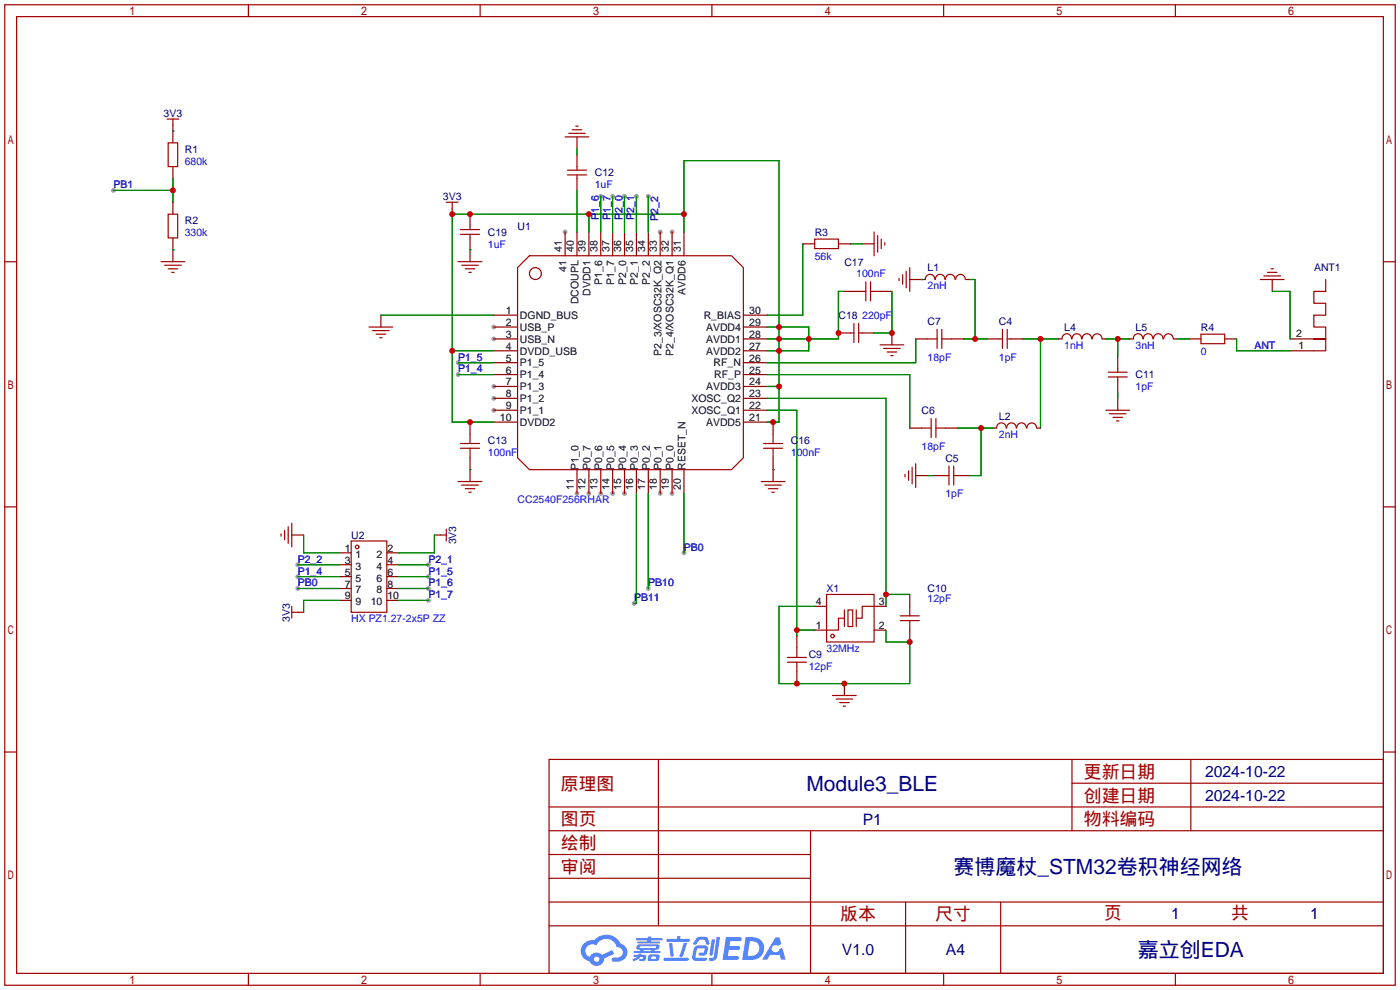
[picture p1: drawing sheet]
<svg xmlns="http://www.w3.org/2000/svg" width="299mm" height="212mm" viewBox="0 0 299 212" stroke-linecap="round" stroke-linejoin="round" font-family="sans-serif">
<g fill="#999">
<circle cx="105.5" cy="69.9" r=".51"/>
<circle cx="105.5" cy="72.4" r=".51"/>
<circle cx="105.5" cy="82.6" r=".51"/>
<circle cx="105.5" cy="85.1" r=".51"/>
<circle cx="105.5" cy="87.7" r=".51"/>
<circle cx="123.3" cy="105.5" r=".51"/>
<circle cx="125.9" cy="105.5" r=".51"/>
<circle cx="128.4" cy="105.5" r=".51"/>
<circle cx="130.9" cy="105.5" r=".51"/>
<circle cx="133.5" cy="105.5" r=".51"/>
<circle cx="141.1" cy="105.5" r=".51"/>
<circle cx="143.6" cy="105.5" r=".51"/>
<circle cx="143.6" cy="49.6" r=".51"/>
<circle cx="141.1" cy="49.6" r=".51"/>
<circle cx="120.8" cy="49.6" r=".51"/>
<circle cx="24.3" cy="40.7" r=".51"/>
<circle cx="138.6" cy="125.8" r=".51"/>
<circle cx="146.2" cy="118.2" r=".51"/>
<circle cx="63.6" cy="120.7" r=".51"/>
<circle cx="63.6" cy="123.2" r=".51"/>
<circle cx="63.6" cy="125.8" r=".51"/>
<circle cx="91.6" cy="120.7" r=".51"/>
<circle cx="91.6" cy="123.2" r=".51"/>
<circle cx="91.6" cy="125.8" r=".51"/>
<circle cx="91.6" cy="128.3" r=".51"/>
<circle cx="136" cy="42" r=".51"/>
<circle cx="133.5" cy="42" r=".51"/>
<circle cx="97.9" cy="80.1" r=".51"/>
<circle cx="97.9" cy="77.5" r=".51"/>
<circle cx="130.9" cy="42" r=".51"/>
<circle cx="128.4" cy="42" r=".51"/>
<circle cx="138.6" cy="42" r=".51"/>
<circle cx="135.5" cy="129" r=".51"/>
</g>
<g fill="none" stroke="#a10000" stroke-width=".25">
<path d="M1 1h297.2v209.6h-297.2zM3.6 3.6h292.1v204.4h-292.1zM53.1 1v2.6M102.6 1v2.6M152.1 1v2.6M201.7 1v2.6M251.2 1v2.6M1 55.9h2.6M295.7 55.9h2.5M1 108.3h2.6M295.7 108.3h2.5M1 160.7h2.6"/>
<path d="M117.3 162.3h178.4v45.7h-178.4zM117.3 177.5h178.4M117.3 172.5h178.4M140.7 162.3v35.6M173.2 177.5v30.5M229.1 162.3v15.2M229.1 167.4h66.6M254.5 162.3v15.2M295.7 160.7h2.5M117.3 182.6h55.9M117.3 197.9h178.4M117.3 192.8h178.4"/>
<path d="M117.3 187.7h55.9M193.5 192.8v15.2M213.9 192.8v15.2M53.1 208v2.6M102.6 208v2.6M152.1 208v2.6M201.7 208v2.6M251.2 208v2.6"/>
</g>
<g fill="#5487ff">
<path d="M155.2 200.3h2.6a.48 .48 0 0 1 .7 .4 .48 .48 0 0 1-.6 .4h-1.8l-.2 1.1h1.9a.43 .43 0 0 1 .4 .4 .43 .43 0 0 1-.5 .4h-1.9l-.2 1.3h1.7a.45 .45 0 0 1 .5 .2 .45 .45 0 0 1-.1 .6h-3.3z"/>
<path d="M165.7 200.3h.9l.4 1.5-.8 .3a.84 .84 0 0 0-1.2 .3 .84 .84 0 0 0 .4 1.1 .84 .84 0 0 0 1.1-.4l.1-.2 .6-.3 .7 2.5h-1l-.2-1h-2.1l-.6 1h-1.1z"/>
<path d="M152.1 200.8h.7l-.5 3.1a.36 .36 0 0 1-.3 .3 .36 .36 0 0 1-.4-.3z"/>
<path d="M153.2 200.2h.7l-.6 4.3a1.13 1.13 0 0 1-1.8 .6l.2-.4h.7l.2-.2z"/>
<path d="M148.9 200.6l.6-.4h1a.77 .77 0 0 1 .9 .5l.3 1-.2 .2h-.5l-.3-.9-.2-.2-1 .1-.7 1-.6-.1-.1-.2z"/>
<path d="M148.4 202.4l.6-.3h1.7a.81 .81 0 0 1 .7 .5 .81 .81 0 0 1-.2 .8 .81 .81 0 0 1-.9 .8h-.7a.32 .32 0 0 1-.3-.3 .32 .32 0 0 1 .4-.3h.7l.2-.9-1.6 .1-.4 1.8 2.2 .1a.32 .32 0 0 1 .3 .4 .32 .32 0 0 1-.4 .2h-2.2l-.5-.3-.1-.5z"/>
<path d="M141.9 204.7h5a.33 .33 0 0 1 .3 .3 .33 .33 0 0 1-.3 .3h-4.9l-.2-.1z"/>
<path d="M146.1 201.5h.8l-.7 2a.98 .98 0 0 1-.7 1.1l-.3-.3z"/>
<path d="M143 201.6h.7l.3 2.5a.34 .34 0 0 1-.3 .4 .34 .34 0 0 1-.4-.3z"/>
<path d="M142.5 200.7h2.1l.3-.6h.6l-.1 .6h1.7a.32 .32 0 0 1 .4 .3 .32 .32 0 0 1-.4 .3h-4.5l-.2-.2z"/>
<path d="M135.5 204.1h.9l.1-.3h.6v.3h.8a.82 .82 0 0 1-.5 1.3h-.8v-.4l.7-.1 .1-.3a.68 .68 0 0 0-1 .4l-1.1 .4-.1-.4 .9-.5h-.7z"/>
<path d="M136 200.5h2.4l.1-.3h.7v.3h2.2l.2 .3-.2 .2h-2.3v.2h1.8l.2 .3-.2 .1h-4.5l-.1-.4h2l.1-.2h-2.3l-.1-.2z"/>
<path d="M159.4 200.3l-.8 4.9h1.7a2.5 2.5 0 0 0 3-2.5 2.5 2.5 0 0 0-3.1-2.4zM160.3 201.1a1.61 1.61 0 0 1 2 1.5 1.61 1.61 0 0 1-1.8 1.7h-.7z"/>
<path d="M136.2 202a.55 .55 0 0 0-.2 .8 .55 .55 0 0 0 .7 .2l.1 .3h-1.3v.3l5.4 .1 .3-.2-.2-.2h-1.2l.2-.3a.7 .7 0 0 0 .8-.3 .7 .7 0 0 0 0-.8l-4.2-.1zM136.8 202.3l3.3-.1 .1 .1-.2 .3h-3.2zM137.5 203h1.7l-.2 .3h-1.4z"/>
<path d="M138.6 204.2a1.05 1.05 0 0 0 0 1.2 2.91 2.91 0 0 0 2.2-.2 .98 .98 0 0 0 0-1.2h-1.6zM139.2 204.5l.9-.1 .1 .4-.2 .2-.8-.1z"/>
<path d="M124.9 201.6a2.23 2.23 0 0 0-.7 2.3 2.23 2.23 0 0 0 1.8 1.6 1.58 1.58 0 0 0 1.8 .9 1.58 1.58 0 0 0 1.3-1.5l2.2-1.1-.5-.7-2.1 1a1.65 1.65 0 0 0-2.7 .4 1.45 1.45 0 0 1-.8-1.9 1.45 1.45 0 0 1 2-.7l.3 .1a2.3 2.3 0 0 1 2.3-1.3 2.3 2.3 0 0 1 2 1.7 1.12 1.12 0 0 1 1.3 1 1.12 1.12 0 0 1-1.1 1.2h-.7a.45 .45 0 0 0-.6 .4 .45 .45 0 0 0 .5 .5 2.21 2.21 0 0 0 2.2-.5 2.21 2.21 0 0 0 .5-2.3 2.13 2.13 0 0 0-1.3-1.1 3.3 3.3 0 0 0-5.6-.7l-1.1 .1zM127 205a.57 .57 0 0 1 1.1 0 .57 .57 0 0 1-1.1 0z"/>
</g>
<g fill="none" stroke="#870000" stroke-width=".25">
<path d="M37 26.7v3.8M37 35.6v2.5M123.3 29.3v2.5M123.3 33.1v2.5M123.3 38.1v2.6M37 43.2v2.6M37 50.8v5.1M96.6 44.5v1.3M100.5 45.8v2.5M100.5 50.8v5.1M120.8 49.6v5.1M123.3 49.6v5.1"/>
<path d="M125.9 49.6v5.1M128.4 49.6v5.1M130.9 49.6v5.1M133.5 49.6v5.1M136 49.6v5.1M138.6 49.6v5.1M141.1 49.6v5.1M143.6 49.6v5.1M146.2 49.6v5.1M171.6 52.1h2.5M179.2 52.1h2.5M184.3 52.1h2.5"/>
<path d="M194.4 59.7h3.3M206.4 59.7h.7M271.9 59.7v2.6M81.4 67.4v2.5M105.5 67.4h5.1M105.5 69.9h5.1M105.5 72.4h5.1M105.5 75h5.1M105.5 77.5h5.1M158.9 67.4h5.1M158.9 69.9h5.1M158.9 72.4h5.1"/>
<path d="M158.9 75h5.1M158.9 77.5h5.1M179.2 71.2h2.5M180.5 62.3h2.5M184.3 71.2h2.5M188.1 62.3h2.5M190.6 71.2v2.5M195.7 72.4h2.5M203.3 72.4h2.6M210.9 72.4h2.6M216 72.4h2.6M226.2 72.4h.7"/>
<path d="M235.6 72.4h.7M238.9 76.2v2.6M241.4 72.4h.8M250.8 72.4h.8M254.1 72.4h2.6M261.7 72.4h2.6M275.7 72.4h5.1M275.7 75h5.1M100.5 90.2v2.6M100.5 97.8v5.1M105.5 80.1h5.1M105.5 82.6h5.1"/>
<path d="M105.5 85.1h5.1M105.5 87.7h5.1M105.5 90.2h5.1M158.9 80.1h5.1M158.9 82.6h5.1M158.9 85.1h5.1M158.9 87.7h5.1M158.9 90.2h5.1M165.2 90.2v2.6M165.2 97.8v5.1M194.4 91.5h2.6M202.1 91.5h2.5"/>
<path d="M212.2 91.5h.8M221.6 91.5h.8M238.9 81.3v2.6M238.9 85.1v2.6M62.4 114.3h2.5M72.5 118.2h2.6M82.7 118.2h2.5M92.8 114.3h1.3M123.3 100.4v5.1M125.9 100.4v5.1M128.4 100.4v5.1M130.9 100.4v5.1"/>
<path d="M133.5 100.4v5.1M136 100.4v5.1M138.6 100.4v5.1M141.1 100.4v5.1M143.6 100.4v5.1M146.2 100.4v5.1M195.7 101.6h2.5M199.5 101.6h2.6M204.6 101.6h2.5M63.6 130.9h1.3M72.5 128.3h2.6M72.5 120.7h2.6"/>
<path d="M72.5 125.8h2.6M72.5 123.2h2.6M82.7 128.3h2.5M82.7 120.7h2.5M82.7 125.8h2.5M82.7 123.2h2.5M170.3 135.9v2.6M174.1 134.7h2.6M174.1 129.6h2.6M186.8 134.7h2.6M186.8 129.6h2.6M194.4 127v2.6"/>
<path d="M194.4 134.7v2.5M170.3 143.6v2.5M180.5 146.1v2.5"/>
</g>
<g fill="none" stroke="#a10000" stroke-width=".25">
<path d="M35.7 25.4h2.5M35.9 30.5h2.1v5.1h-2.1zM37 25.4v1.3M120.8 29.3h5.1M121.3 36.4h4M121.3 37.4h4M121.5 28.5h3.6M122.3 27.7h2M123.1 27h.5M123.3 35.6v.8M123.3 37.4v.7M34.4 55.9h5.1"/>
<path d="M35.2 56.7h3.5M35.9 57.4h2.1M35.9 45.8h2.1v5h-2.1zM36.7 58.2h.5M95.4 43.2h2.5M96.6 43.2v1.3M97.9 55.9h5.1M98.4 49.1h4.1M98.4 50.1h4.1M98.7 56.7h3.5M99.4 57.4h2.1M100.2 58.2h.5"/>
<path d="M100.5 48.3v.8M100.5 50.1v.7M113.2 54.7h43.1l2.6 2.5v40.6l-2.6 2.6h-43.1l-2.6-2.6v-40.6zM174.1 51.1h5.1v2h-5.1zM186.8 49.6v5.1M187.6 50.3v3.6M188.3 51.1v2M189.1 51.9v.5M192.1 59.5v.5M192.9 58.7v2.1M193.7 58v3.5M194.4 57.2v5.1"/>
<path d="M197.8 59.7a1.01 1.01 0 0 1 1-1.1 1.01 1.01 0 0 1 1 1.1M199.9 59.7a1.01 1.01 0 0 1 1-1.1 1.01 1.01 0 0 1 1 1.1M202.1 59.7a1.01 1.01 0 0 1 1-1.1 1.01 1.01 0 0 1 1 1.1M204.3 59.7a1.01 1.01 0 0 1 1-1.1 1.01 1.01 0 0 1 1 1.1M269.4 59.7h5M270.1 59h3.6M270.9 58.2h2M271.7 57.4h.5M283.3 59.7v2.6h-2.5v2.5h2.5v2.6h-2.5v2.5h2.5v2.5h-2.5h2.5v2.6h-2.5M78.9 69.9h5M79.6 70.7h3.6M80.4 71.4h2"/>
<path d="M81.2 72.2h.5M181.7 71.2h.8M182.5 69.1v4.1M183 62.3h2M183.5 69.1v4.1M183.5 71.2h.8M185 60.2v4.1M186.1 62.3h2M186.1 60.2v4.1M188.1 73.7h5.1M188.8 74.5h3.6M189.6 75.2h2"/>
<path d="M190.4 76h.5M198.2 72.4h2.1M200.3 70.4v4.1M201.3 70.4v4.1M201.3 72.4h2M213.5 72.4h.7M214.2 70.4v4.1M215.3 72.4h.7M215.3 70.4v4.1M227 72.4a1.01 1.01 0 0 1 1-1.1 1.01 1.01 0 0 1 1 1.1M229.1 72.4a1.01 1.01 0 0 1 1-1.1 1.01 1.01 0 0 1 1.1 1.1M231.3 72.4a1.01 1.01 0 0 1 1-1.1 1.01 1.01 0 0 1 1 1.1"/>
<path d="M233.5 72.4a1.01 1.01 0 0 1 1-1.1 1.01 1.01 0 0 1 1 1.1M236.9 79.5h4M238.9 78.8v.7M242.2 72.4a1.01 1.01 0 0 1 1-1.1 1.01 1.01 0 0 1 1 1.1M244.4 72.4a1.01 1.01 0 0 1 1-1.1 1.01 1.01 0 0 1 1 1.1M246.5 72.4a1.01 1.01 0 0 1 1-1.1 1.01 1.01 0 0 1 1 1.1M248.7 72.4a1.01 1.01 0 0 1 1-1.1 1.01 1.01 0 0 1 1 1.1M256.7 71.4h5v2.1h-5zM98.4 95.8h4.1M98.4 94.8h4.1M100.5 92.8v2M100.5 95.8v2"/>
<path d="M163.2 95.8h4.1M163.2 94.8h4.1M165.2 92.8v2M165.2 95.8v2M194.9 99.9v3.5M195.7 99.1v5.1M197 91.5h2M199 89.5v4M200 89.5v4M200 91.5h2.1M202.8 99.6v4.1M203.8 99.6v4.1"/>
<path d="M213 91.5a1.01 1.01 0 0 1 1-1.1 1.01 1.01 0 0 1 1 1.1M215.2 91.5a1.01 1.01 0 0 1 1-1.1 1.01 1.01 0 0 1 1 1.1M217.3 91.5a1.01 1.01 0 0 1 1-1.1 1.01 1.01 0 0 1 1 1.1M219.5 91.5a1.01 1.01 0 0 1 1-1.1 1.01 1.01 0 0 1 1 1.1M236.3 87.7h5.1M236.9 80.6h4M237.1 88.4h3.6M237.9 89.2h2M238.6 90h.5M238.9 80.6v.7M60.1 114.1v.5M60.8 113.3v2.1"/>
<path d="M61.6 112.6v3.5M62.4 111.8v5.1M75.1 115.6h7.6v15.3h-7.6zM94.1 114.3h1.3M95.4 113.1v2.5M97.9 102.9h5.1M98.7 103.7h3.5M99.4 104.4h2.1M100.2 105.2h.5M162.7 102.9h5.1M163.4 103.7h3.6M164.2 104.4h2"/>
<path d="M165 105.2h.5M193.4 101.4v.5M194.2 100.6v2.1M202.1 101.6h.7M203.8 101.6h.8M62.4 129.6v2.5M62.4 130.9h1.2M170.3 138.5v2M176.7 127h10.1v10.2h-10.1zM180.5 132.1h-1.3v2.6h-2.5M180.5 130.3v3.6M181.2 130.3h1v3.6h-1z"/>
<path d="M183 130.3v3.6M186.8 129.6h-2.5v2.5h-1.3M192.4 132.6h4.1M192.4 131.6h4.1M194.4 129.6v2M194.4 132.6v2.1M168.3 141.5h4M168.3 140.5h4M170.3 141.5v2.1M177.9 148.6h5.1M178.7 149.4h3.5M179.4 150.2h2.1"/>
<path d="M180.2 150.9h.5"/>
<circle cx="114.4" cy="58.5" r="1.27"/>
<circle cx="76.3" cy="116.9" r=".38"/>
<circle cx="177.9" cy="135.9" r=".38"/>
</g>
<g fill="none" stroke="#008700" stroke-width=".25">
<path d="M37 28h.1M37 38.1v5.1M123.3 31.8v1.3M24.3 40.7h12.7M37 53.4h.1M100.5 53.4h.1M123.3 40.7v8.9M125.9 45.8v3.8M128.4 42v7.6M130.9 42v7.6M133.5 42v7.6M136 42v7.6"/>
<path d="M138.6 42v7.6M146.2 45.8h-49.6v44.4h8.9M146.2 49.6v-15.3h20.3v55.9h-2.5M171.6 52.1v15.3h-7.6M181.7 52.1h2.6M197 59.7h.1M207.1 59.7h1.3v12.7M81.4 67.4h24.1M96.6 75h8.9M97.9 77.5h7.6M164 69.9h8.8v5.1h-8.8M180.5 62.3h-1.3v10.1h-15.2"/>
<path d="M190.6 62.3v8.9h-3.8M195.7 72.4v5.1h-31.7M205.9 72.4h5M218.6 72.4h7.6M222.4 72.4v19.1M236.3 72.4h5.1M238.9 72.4v3.8M251.6 72.4h2.5M264.3 72.4v2.6h11.4M271.9 62.3h3.8v10.1M97.9 80.1h7.6M164 87.7h6.3v48.2"/>
<path d="M164 85.1h25.4v44.5M164 80.1h30.4v11.4M164 82.6h2.5M204.6 91.5h7.6M209.7 91.5v10.1h-2.6M238.9 83.9v1.2M64.9 114.3v3.9h7.6M92.8 114.3v3.9h-7.6M100.5 100.4h.1M136 105.5v23.5h-.5M138.6 105.5v20.3M146.2 105.5v12.7"/>
<path d="M165.2 100.4h.1M198.2 101.6h1.3M63.6 120.7h8.9M63.6 123.2h8.9M63.6 125.8h8.9M72.5 128.3h-7.6v2.6M85.2 128.3h6.4M85.2 120.7h6.4M85.2 123.2h6.4M85.2 125.8h6.4M170.3 134.7h3.8M174.1 129.6h-7.6v16.5h27.9v-8.9h-5v-2.5"/>
<path d="M189.4 127h5"/>
</g>
<g fill="#c00">
<circle cx="37" cy="40.7" r=".64"/>
<circle cx="170.3" cy="134.7" r=".64"/>
<circle cx="189.4" cy="127" r=".64"/>
<circle cx="208.4" cy="72.4" r=".64"/>
<circle cx="238.9" cy="72.4" r=".64"/>
<circle cx="222.4" cy="72.4" r=".64"/>
<circle cx="209.7" cy="91.5" r=".64"/>
<circle cx="96.6" cy="45.8" r=".64"/>
<circle cx="96.6" cy="75" r=".64"/>
<circle cx="100.5" cy="90.2" r=".64"/>
<circle cx="100.5" cy="45.8" r=".64"/>
<circle cx="125.9" cy="45.8" r=".64"/>
<circle cx="146.2" cy="45.8" r=".64"/>
<circle cx="166.5" cy="69.9" r=".64"/>
<circle cx="166.5" cy="72.4" r=".64"/>
<circle cx="166.5" cy="75" r=".64"/>
<circle cx="166.5" cy="82.6" r=".64"/>
<circle cx="165.2" cy="90.2" r=".64"/>
<circle cx="172.8" cy="72.4" r=".64"/>
<circle cx="179.2" cy="71.2" r=".64"/>
<circle cx="194.4" cy="137.2" r=".64"/>
<circle cx="180.5" cy="146.1" r=".64"/>
<circle cx="170.3" cy="146.1" r=".64"/>
<circle cx="190.6" cy="71.2" r=".64"/>
</g>
<g font-size="4.5" fill="#000080">
<text x="172.4" y="169">Module3_BLE</text>
<text x="203.8" y="186.8">赛博魔杖_STM32卷积神经网络</text>
<text x="243.2" y="204.6">嘉立创EDA</text>
</g>
<g font-size="3.8" fill="#a00000">
<text x="231.6" y="166.2">更新日期</text>
<text x="119.9" y="168.8">原理图</text>
<text x="231.6" y="171.3">创建日期</text>
<text x="119.9" y="176.4">图页</text>
<text x="231.6" y="176.4">物料编码</text>
<text x="119.9" y="181.5">绘制</text>
<text x="119.9" y="186.6">审阅</text>
<text x="179.6" y="196.7">版本</text>
<text x="199.9" y="196.7">尺寸</text>
<text x="236" y="196.5">页</text>
<text x="263.1" y="196.5">共</text>
</g>
<g font-size="3.4" fill="#000080">
<text x="257.6" y="166.1">2024-10-22</text>
<text x="257.6" y="171.2">2024-10-22</text>
<text x="184.4" y="176.2">P1</text>
<text x="250.3" y="196.3">1</text>
<text x="280" y="196.3">1</text>
<text x="179.9" y="204.2">V1.0</text>
<text x="202.2" y="204.2">A4</text>
</g>
<g font-size="2.2" fill="#000080">
<text x="35" y="25">3V3</text>
<text x="39.5" y="32.6">R1</text>
<text x="127.1" y="37.7">C12</text>
<text x="39.5" y="47.9">R2</text>
<text x="94.7" y="42.8">3V3</text>
<text x="104.3" y="50.4">C19</text>
<text x="110.6" y="49.1">U1</text>
<text x="174.1" y="50.4">R3</text>
<text x="180.5" y="56.7">C17</text>
<text x="198.2" y="58">L1</text>
<text x="280.8" y="58">ANT1</text>
<text x="179.2" y="68.2">C18</text>
<text x="198.2" y="69.4">C7</text>
<text x="213.5" y="69.4">C4</text>
<text x="227.5" y="70.7">L4</text>
<text x="242.7" y="70.7">L5</text>
<text x="256.7" y="70.7">R4</text>
<text x="242.7" y="80.9">C11</text>
<text x="197" y="88.5">C6</text>
<text x="213.5" y="89.8">L2</text>
<text x="104.3" y="94.8">C13</text>
<text x="169" y="94.8">C16</text>
<text x="202.1" y="98.7">C5</text>
<text x="75.1" y="115.2">U2</text>
<text x="97.5" y="116.3" transform="rotate(-90 97.5 116.3)">3V3</text>
<text x="176.7" y="126.6">X1</text>
<text x="198.2" y="126.6">C10</text>
<text x="61.9" y="132.8" transform="rotate(-90 61.9 132.8)">3V3</text>
<text x="172.8" y="140.6">C9</text>
</g>
<g font-size="2.2" fill="#00f">
<text x="39.5" y="35.2">680k</text>
<text x="24.3" y="40.2">PB1</text>
<text x="127.1" y="40.2">1uF</text>
<text x="127.9" y="47" transform="rotate(-90 127.9 47)">P1_6</text>
<text x="130.5" y="47" transform="rotate(-90 130.5 47)">P1_7</text>
<text x="133" y="47" transform="rotate(-90 133 47)">P2_0</text>
<text x="135.6" y="47" transform="rotate(-90 135.6 47)">P2_1</text>
<text x="140.6" y="47.2" transform="rotate(-90 140.6 47.2)">P2_2</text>
<text x="39.5" y="50.4">330k</text>
<text x="104.3" y="52.9">1uF</text>
<text x="174.1" y="55.5">56k</text>
<text x="183" y="59.3">100nF</text>
<text x="198.2" y="61.8">2nH</text>
<text x="184.3" y="68.2">220pF</text>
<text x="97.9" y="77.1">P1_5</text>
<text x="198.2" y="77.1">18pF</text>
<text x="213.5" y="77.1">1pF</text>
<text x="227.5" y="74.5">1nH</text>
<text x="242.7" y="74.5">3nH</text>
<text x="256.7" y="75.8">0</text>
<text x="268.1" y="74.5">ANT</text>
<text x="97.9" y="79.6">P1_4</text>
<text x="242.7" y="83.4">1pF</text>
<text x="213.5" y="93.6">2nH</text>
<text x="104.3" y="97.4">100nF</text>
<text x="169" y="97.4">100nF</text>
<text x="197" y="96.1">18pF</text>
<text x="110.6" y="107.5">CC2540F256RHAR</text>
<text x="202.1" y="106.3">1pF</text>
<text x="146.2" y="117.7">PB0</text>
<text x="63.6" y="120.2">P2_2</text>
<text x="63.6" y="122.8">P1_4</text>
<text x="63.6" y="125.3">PB0</text>
<text x="91.6" y="120.2">P2_1</text>
<text x="91.6" y="122.8">P1_5</text>
<text x="91.6" y="125.3">P1_6</text>
<text x="138.6" y="125.3">PB10</text>
<text x="91.6" y="127.9">P1_7</text>
<text x="135.5" y="128.5">PB11</text>
<text x="198.2" y="128.6">12pF</text>
<text x="75.1" y="132.9">HX PZ1.27-2x5P ZZ</text>
<text x="172.8" y="143.1">12pF</text>
<text x="176.7" y="139.3">32MHz</text>
</g>
<g font-size="2.2">
<text x="120.1" y="53.9" transform="rotate(-90 120.1 53.9)">41</text>
<text x="122.6" y="53.9" transform="rotate(-90 122.6 53.9)">40</text>
<text x="125.2" y="53.9" transform="rotate(-90 125.2 53.9)">39</text>
<text x="127.7" y="53.9" transform="rotate(-90 127.7 53.9)">38</text>
<text x="130.2" y="53.9" transform="rotate(-90 130.2 53.9)">37</text>
<text x="132.8" y="53.9" transform="rotate(-90 132.8 53.9)">36</text>
<text x="135.3" y="53.9" transform="rotate(-90 135.3 53.9)">35</text>
<text x="137.9" y="53.9" transform="rotate(-90 137.9 53.9)">34</text>
<text x="140.4" y="53.9" transform="rotate(-90 140.4 53.9)">33</text>
<text x="142.9" y="53.9" transform="rotate(-90 142.9 53.9)">32</text>
<text x="145.5" y="53.9" transform="rotate(-90 145.5 53.9)">31</text>
<text x="121.1" y="58.1" transform="rotate(-90 121.1 58.1)">41</text>
<text x="123.6" y="65" transform="rotate(-90 123.6 65)">DCOUPL</text>
<text x="126.2" y="63.2" transform="rotate(-90 126.2 63.2)">DVDD1</text>
<text x="128.7" y="60.9" transform="rotate(-90 128.7 60.9)">P1_6</text>
<text x="131.3" y="60.9" transform="rotate(-90 131.3 60.9)">P1_7</text>
<text x="133.8" y="60.9" transform="rotate(-90 133.8 60.9)">P2_0</text>
<text x="136.3" y="60.9" transform="rotate(-90 136.3 60.9)">P2_1</text>
<text x="138.9" y="60.9" transform="rotate(-90 138.9 60.9)">P2_2</text>
<text x="146.5" y="63.1" transform="rotate(-90 146.5 63.1)">AVDD6</text>
<text x="108.1" y="67.1">1</text>
<text x="108.1" y="69.7">2</text>
<text x="111.1" y="68.2">DGND_BUS</text>
<text x="111.1" y="70.7">USB_P</text>
<text x="150.4" y="68.2">R_BIAS</text>
<text x="150.9" y="70.7">AVDD4</text>
<text x="160.1" y="69.7">29</text>
<text x="160.1" y="67.1">30</text>
<text x="277" y="72">2</text>
<text x="108.1" y="72.2">3</text>
<text x="108.1" y="74.8">4</text>
<text x="108.1" y="77.3">5</text>
<text x="111.1" y="73.2">USB_N</text>
<text x="111.1" y="75.8">DVDD_USB</text>
<text x="141.4" y="76.1" transform="rotate(-90 141.4 76.1)">P2_3/XOSC32K_Q2</text>
<text x="144" y="76.1" transform="rotate(-90 144 76.1)">P2_4/XOSC32K_Q1</text>
<text x="150.9" y="75.8">AVDD2</text>
<text x="150.9" y="73.2">AVDD1</text>
<text x="160.1" y="77.3">26</text>
<text x="160.1" y="74.8">27</text>
<text x="160.1" y="72.2">28</text>
<text x="277.5" y="74.5">1</text>
<text x="108.1" y="79.8">6</text>
<text x="108.1" y="82.4">7</text>
<text x="111.1" y="78.3">P1_5</text>
<text x="111.1" y="80.9">P1_4</text>
<text x="111.1" y="83.4">P1_3</text>
<text x="150.9" y="83.4">AVDD3</text>
<text x="152.5" y="78.3">RF_N</text>
<text x="152.6" y="80.9">RF_P</text>
<text x="160.1" y="82.4">24</text>
<text x="160.1" y="79.8">25</text>
<text x="108.1" y="84.9">8</text>
<text x="108.1" y="87.5">9</text>
<text x="111.1" y="85.9">P1_2</text>
<text x="111.1" y="88.5">P1_1</text>
<text x="147.8" y="88.5">XOSC_Q1</text>
<text x="147.8" y="85.9">XOSC_Q2</text>
<text x="160.1" y="87.5">22</text>
<text x="160.1" y="84.9">23</text>
<text x="106.9" y="90">10</text>
<text x="111.1" y="91">DVDD2</text>
<text x="150.9" y="91">AVDD5</text>
<text x="160.1" y="90">21</text>
<text x="123.6" y="100.4" transform="rotate(-90 123.6 100.4)">P1_0</text>
<text x="126.2" y="100.4" transform="rotate(-90 126.2 100.4)">P0_7</text>
<text x="128.7" y="100.4" transform="rotate(-90 128.7 100.4)">P0_6</text>
<text x="131.3" y="100.4" transform="rotate(-90 131.3 100.4)">P0_5</text>
<text x="133.8" y="100.4" transform="rotate(-90 133.8 100.4)">P0_4</text>
<text x="136.3" y="100.4" transform="rotate(-90 136.3 100.4)">P0_3</text>
<text x="138.9" y="100.4" transform="rotate(-90 138.9 100.4)">P0_2</text>
<text x="141.4" y="100.4" transform="rotate(-90 141.4 100.4)">P0_1</text>
<text x="144" y="100.4" transform="rotate(-90 144 100.4)">P0_0</text>
<text x="146.5" y="100.4" transform="rotate(-90 146.5 100.4)">RESET_N</text>
<text x="122.6" y="104.6" transform="rotate(-90 122.6 104.6)">11</text>
<text x="125.2" y="104.6" transform="rotate(-90 125.2 104.6)">12</text>
<text x="127.7" y="104.6" transform="rotate(-90 127.7 104.6)">13</text>
<text x="130.2" y="104.6" transform="rotate(-90 130.2 104.6)">14</text>
<text x="132.8" y="104.6" transform="rotate(-90 132.8 104.6)">15</text>
<text x="135.3" y="104.6" transform="rotate(-90 135.3 104.6)">16</text>
<text x="137.9" y="104.6" transform="rotate(-90 137.9 104.6)">17</text>
<text x="140.4" y="104.6" transform="rotate(-90 140.4 104.6)">18</text>
<text x="142.9" y="104.6" transform="rotate(-90 142.9 104.6)">19</text>
<text x="145.5" y="104.6" transform="rotate(-90 145.5 104.6)">20</text>
<text x="73.7" y="117.9">1</text>
<text x="76" y="119.2">1</text>
<text x="80.5" y="119.2">2</text>
<text x="82.8" y="117.9">2</text>
<text x="73.7" y="120.5">3</text>
<text x="73.7" y="123">5</text>
<text x="73.7" y="125.6">7</text>
<text x="76" y="121.8">3</text>
<text x="76" y="124.3">5</text>
<text x="80.5" y="124.3">6</text>
<text x="80.5" y="121.8">4</text>
<text x="82.8" y="125.6">8</text>
<text x="82.8" y="123">6</text>
<text x="82.8" y="120.5">4</text>
<text x="73.7" y="128.1">9</text>
<text x="76" y="126.8">7</text>
<text x="76" y="129.4">9</text>
<text x="79.2" y="129.4">10</text>
<text x="80.5" y="126.8">8</text>
<text x="82.8" y="128.1">10</text>
<text x="174.4" y="129.4">4</text>
<text x="187.8" y="129.4">3</text>
<text x="174.4" y="134.5">1</text>
<text x="187.8" y="134.5">2</text>
</g>
</svg>
